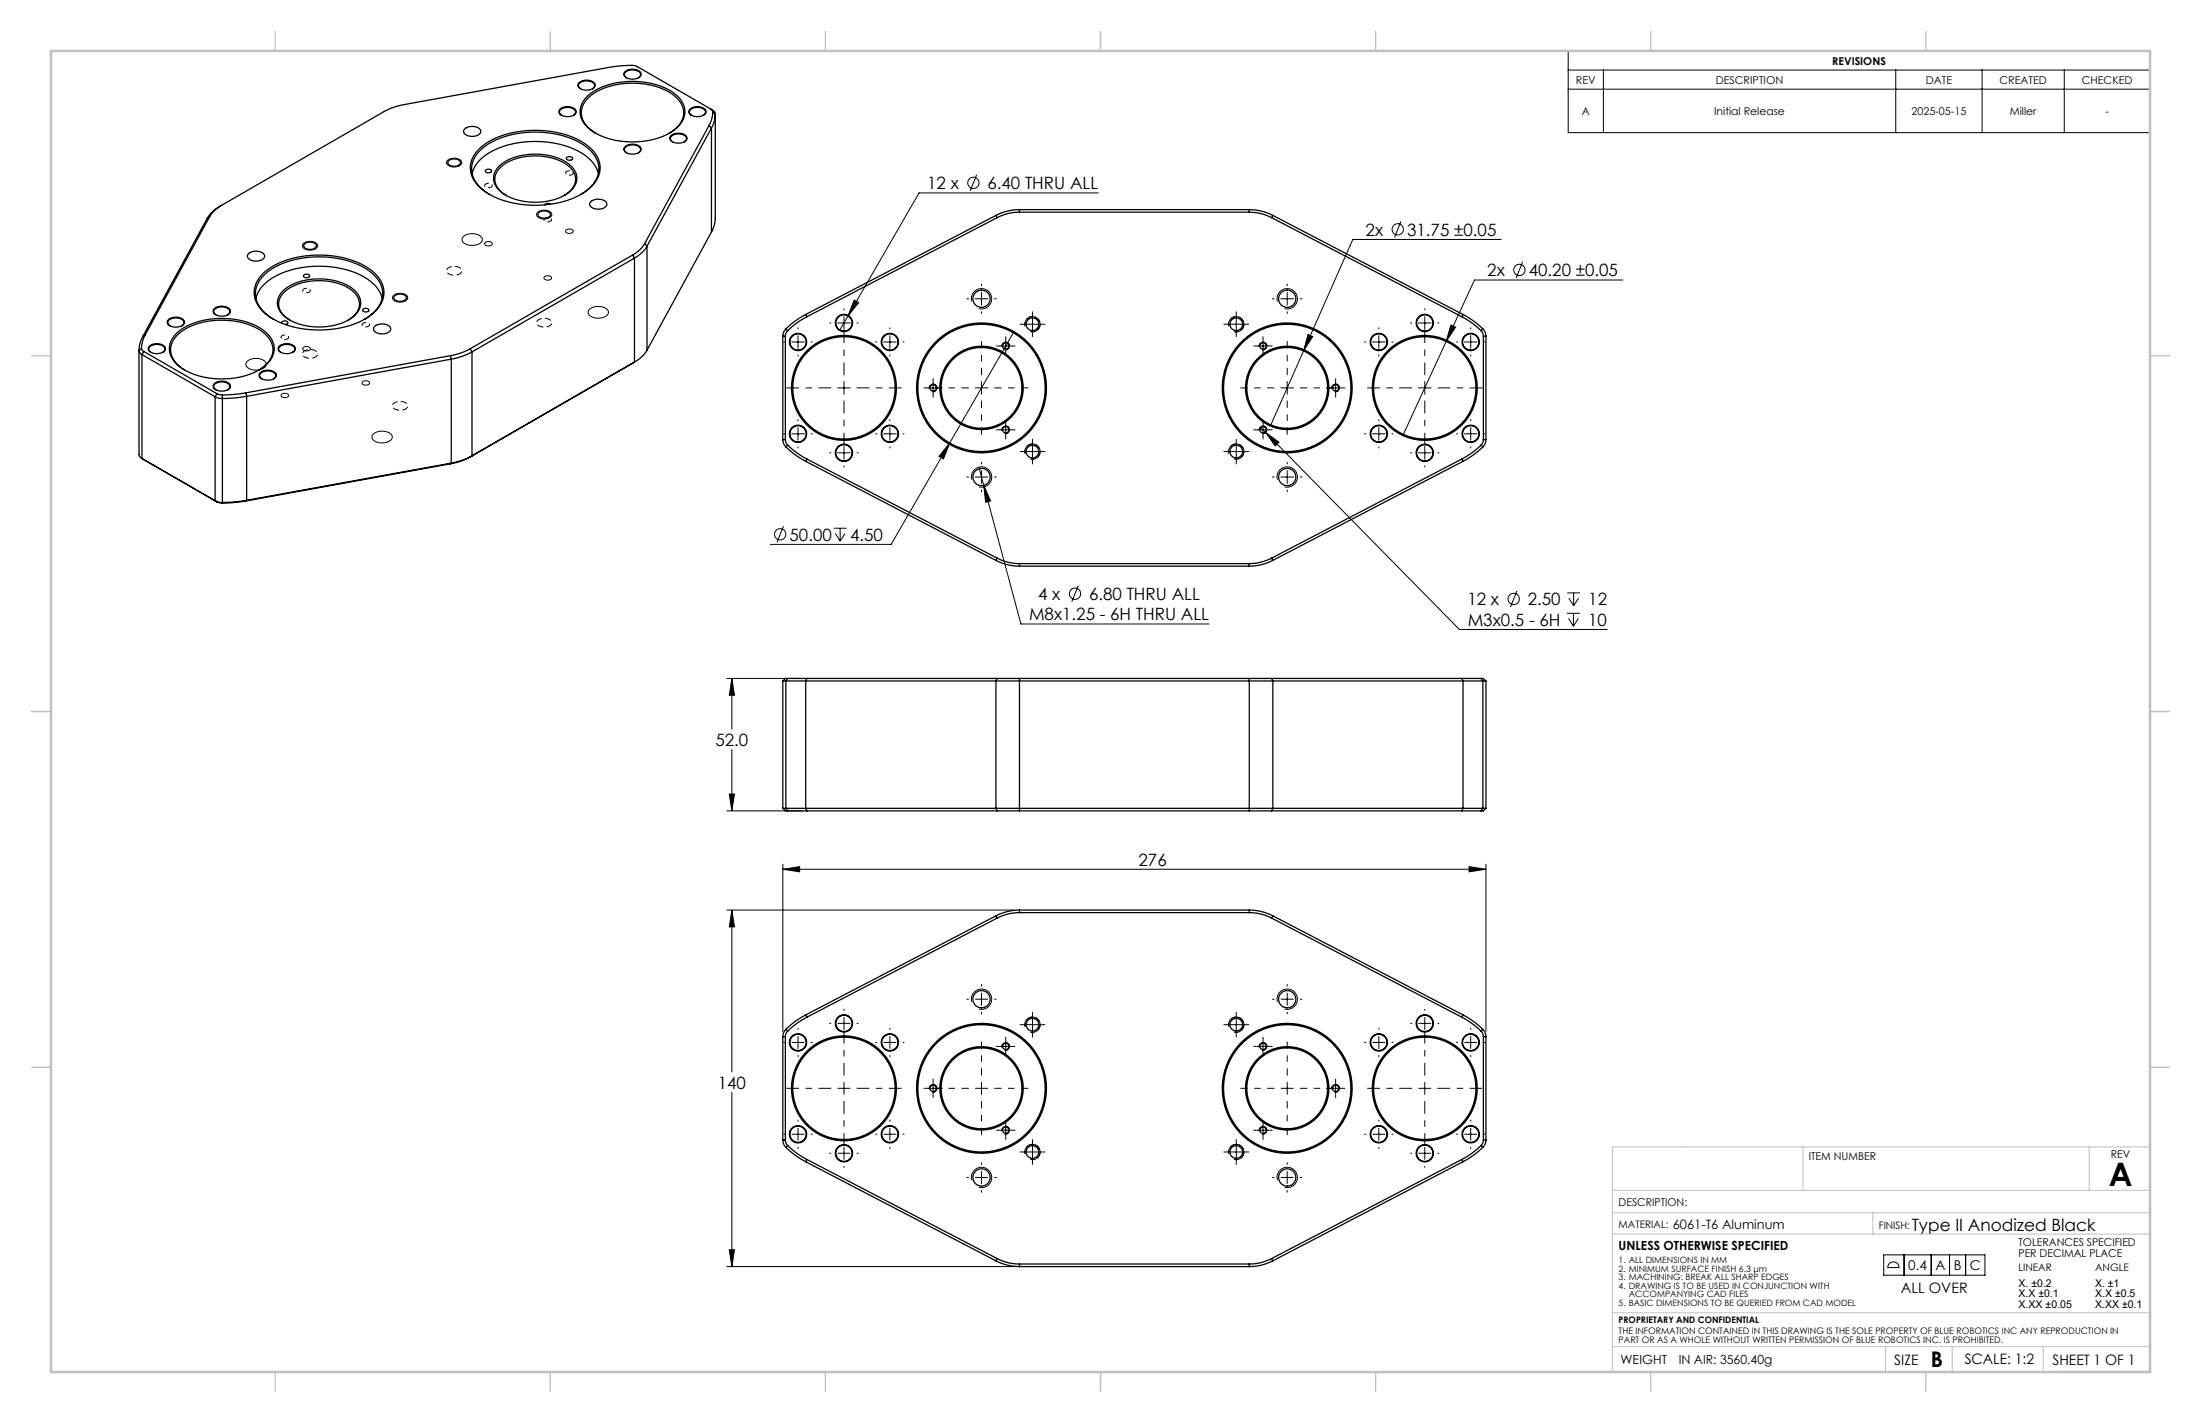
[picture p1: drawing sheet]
<svg xmlns="http://www.w3.org/2000/svg" width="432mm" height="279mm" viewBox="0 0 432 279" stroke-linecap="round" stroke-linejoin="round" font-family="sans-serif">
<g fill="none" stroke="#000" stroke-width=".25">
<path d="M113.7 16.2a2.32 2.32 0 0 1 3.1 .3 1.06 1.06 0 0 1-1.2 1.2h-.9a.97 .97 0 0 1-1-.4 .97 .97 0 0 1 0-1.1zM114 17.4a.75 .75 0 0 1-.5-.8 .75 .75 0 0 1 .8-.6 1.79 1.79 0 0 1 2.4 .8l-.4 .6M115.2 18.9a14.2 14.2 0 0 1 11.9-2.7 10.1 10.1 0 0 1 6.7 3.7 3.9 3.9 0 0 1-1 5.3 14.8 14.8 0 0 1-12.2 2.3 9.3 9.3 0 0 1-6.3-3.8 3.8 3.8 0 0 1 .9-4.8zM122.7 14.1a2.32 2.32 0 0 1 3.1 .2 1.06 1.06 0 0 1-1.2 1.2h-.9a.97 .97 0 0 1-1-.4 .97 .97 0 0 1 0-1zM123 15.3a.75 .75 0 0 1-.4-.9 .75 .75 0 0 1 .7-.6 1.79 1.79 0 0 1 2.4 .8l-.4 .7M88.1 31.5a1.6 1.6 0 0 1 2.3 .3 1.41 1.41 0 0 1-2.3 .5 .49 .49 0 0 1 0-.8zM91.2 25.3a2.32 2.32 0 0 1 3.1 .2 1.06 1.06 0 0 1-1.2 1.3h-.9a.97 .97 0 0 1-.9-.4 .97 .97 0 0 1-.1-1.1zM92.7 34.1a7.1 7.1 0 0 1 3.9-4.4 19.4 19.4 0 0 1 17.9 .6 6.5 6.5 0 0 1 2.9 3.8M93.9 29.4a16.3 16.3 0 0 1 11.7-3.8 15.9 15.9 0 0 1 10.6 3.8 4.9 4.9 0 0 1-.6 7.7 18 18 0 0 1-13.5 3 13.3 13.3 0 0 1-8.7-4.2 4.7 4.7 0 0 1 .5-6.5zM95.3 33.4a.64 .64 0 0 1 .7-.2 .64 .64 0 0 1 .5 .5 .64 .64 0 0 1-.7 .3 .64 .64 0 0 1-.5-.6zM96.1 38.2a6 6 0 0 1-3.5-5.6 6.9 6.9 0 0 1 4-4.8 19.4 19.4 0 0 1 17.9 .6 5.6 5.6 0 0 1 2.9 5.7 6.7 6.7 0 0 1-3.4 4.1M98.1 32.5a11.9 11.9 0 0 1 10.8-1.7 5.8 5.8 0 0 1 4.3 3.5 3.7 3.7 0 0 1-2.4 4 12.4 12.4 0 0 1-12.5-.6 3.2 3.2 0 0 1-.2-5.2z"/>
<path d="M99.3 38.4a3.4 3.4 0 0 1-1.8-4.6 8.4 8.4 0 0 1 6.9-3.2 10.2 10.2 0 0 1 7.6 2.4 3.1 3.1 0 0 1-.7 5l-.5 .4M109.9 21.4a2.32 2.32 0 0 1 3.1 .3 1.06 1.06 0 0 1-1.2 1.2h-.8a.97 .97 0 0 1-1-.4 .97 .97 0 0 1-.1-1.1zM110.2 22.6a.75 .75 0 0 1-.4-.8 .75 .75 0 0 1 .8-.6 1.79 1.79 0 0 1 2.4 .8l-.4 .6M111.2 31a.64 .64 0 0 1 .7-.3 .64 .64 0 0 1 .4 .5 .64 .64 0 0 1-.6 .3 .64 .64 0 0 1-.5-.5zM116 39.6a2.32 2.32 0 0 1 3.1 .2 1.06 1.06 0 0 1-1.2 1.2h-.9a.97 .97 0 0 1-1-.3 .97 .97 0 0 1 0-1.1zM116.9 26.2a4.6 4.6 0 0 1-2.7-5 6.7 6.7 0 0 1 4.5-3.9 15.5 15.5 0 0 1 13.3 1.2 4.1 4.1 0 0 1 1.8 5.1 5.9 5.9 0 0 1-2.5 2.6M122.7 28.8a2.32 2.32 0 0 1 3.1 .2 1.06 1.06 0 0 1-1.2 1.2h-.9a.97 .97 0 0 1-1-.3 .97 .97 0 0 1 0-1.1zM123 30a.75 .75 0 0 1-.4-.9 .75 .75 0 0 1 .7-.5 1.79 1.79 0 0 1 2.4 .8l-.4 .6M131.7 26.6a2.32 2.32 0 0 1 3.1 .3 1.06 1.06 0 0 1-1.2 1.2h-.9a.97 .97 0 0 1-1-.4 .97 .97 0 0 1 0-1.1zM132 27.8a.75 .75 0 0 1-.4-.8 .75 .75 0 0 1 .8-.6 1.79 1.79 0 0 1 2.4 .8l-.5 .6M135.4 21.4a2.32 2.32 0 0 1 3.1 .3 1.06 1.06 0 0 1-1.2 1.2h-.8a.97 .97 0 0 1-1-.4 .97 .97 0 0 1-.1-1.1zM135.7 22.6a.75 .75 0 0 1-.4-.8 .75 .75 0 0 1 .8-.6 1.79 1.79 0 0 1 2.4 .8l-.4 .6"/>
<path d="M139.2 24.7l-12.7 23.1M139.2 24.7l.4 .5M139.5 21.4l.3 .3 .1 .3M139.6 25.2l-12.6 23.1M139.6 25.2v20.4M139.9 22a5.7 5.7 0 0 1-.7 2.7M139.9 22l.5 .4M140.4 22.4l-.2-.4-.4-.4-14.7-8.5-.9-.3-2.5 .1-2.3 .4-40.1 7.3a12.1 12.1 0 0 0-3.9 1.3l-31.9 18.4M140.4 22.4a5.9 5.9 0 0 1-.8 2.8M140.4 22.4v20.4a5.9 5.9 0 0 1-.8 2.8M40.7 42.9l-12.7 23.2M41.2 42.5l-12.7 23.2"/>
<path d="M41.2 42.5l-.5 .4M43.5 40.3a6 6 0 0 0-2.3 2.2M43.5 40.3a6.9 6.9 0 0 0-2.8 2.6M48.8 49.8a2.32 2.32 0 0 1 3.1 .2 1.06 1.06 0 0 1-1.2 1.2h-.9a.97 .97 0 0 1-1-.3 .97 .97 0 0 1 0-1.1zM50.2 58.6a7.1 7.1 0 0 1 4-4.5 19.4 19.4 0 0 1 17.9 .6 6.5 6.5 0 0 1 2.9 3.9M51.5 53.9a16.3 16.3 0 0 1 11.7-3.8 15.9 15.9 0 0 1 10.6 3.8 4.9 4.9 0 0 1-.7 7.7 18 18 0 0 1-13.4 3 13.3 13.3 0 0 1-8.7-4.2 4.7 4.7 0 0 1 .5-6.5zM55.7 57a11.9 11.9 0 0 1 10.8-1.7 5.8 5.8 0 0 1 4.2 3.5 3.7 3.7 0 0 1-2.3 4 12.4 12.4 0 0 1-12.5-.6 3.2 3.2 0 0 1-.2-5.2zM59.6 54a.64 .64 0 0 1 .7-.2 .64 .64 0 0 1 .4 .5 .64 .64 0 0 1-.6 .3 .64 .64 0 0 1-.5-.6zM59.8 47.8a1.6 1.6 0 0 1 2.3 .4 1.41 1.41 0 0 1-2.3 .4 .49 .49 0 0 1 0-.8zM77.5 58a1.6 1.6 0 0 1 2.3 .4 1.41 1.41 0 0 1-2.3 .4 .49 .49 0 0 1 0-.8zM105.8 41.7a1.6 1.6 0 0 1 2.3 .4 1.41 1.41 0 0 1-2.3 .4 .49 .49 0 0 1 0-.8zM108 40.1l-.5-.2-.4 .1-.2 .2"/>
<path d="M124.2 50.1l-31.9 18.4M124.2 50.1l.3 .6M124.5 50.7l-31.9 18.4M124.5 50.7v20.4M126.5 47.8a6 6 0 0 1-2.3 2.3M126.5 47.8l.5 .5M127 48.3a6.4 6.4 0 0 1-2.5 2.4M127 48.3v20.4M139.6 45.6l-12.6 23.1M195.5 42.3l.2 .4M195.5 42.3l-37.4 19.5M195.7 42.7l-37.3 19.5"/>
<path d="M200.1 41.2a10 10 0 0 0-4.6 1.1M200.1 41.7a9.5 9.5 0 0 0-4.4 1M200.1 41.2v.5M200.1 41.7h45.1M200.1 41.2h45.1M245.2 41.7a9.5 9.5 0 0 1 4.4 1M245.2 41.2a10 10 0 0 1 4.6 1.1M245.2 41.2v.5M249.6 42.7l37.3 19.5M249.8 42.3l-.2 .4M249.8 42.3l37.4 19.5M27.3 68.8l.1 .4 .5 .4"/>
<path d="M27.3 68.8v20.4l.1 .5 .5 .3M27.8 68.4l.1 .3 .3 .3M27.8 68.4l-.5 .4M27.9 69.6l14.3 8.3M27.9 69.6v20.4M28 66.1a5.9 5.9 0 0 0-.7 2.7M28.2 69l14.4 8.3M28.2 69l-.3 .6M28.5 65.7a5.7 5.7 0 0 0-.7 2.7M28.5 65.7l-.5 .4M29.3 68a2.32 2.32 0 0 1 3.1 .2 1.06 1.06 0 0 1-1.2 1.2h-.9a.97 .97 0 0 1-.9-.4 .97 .97 0 0 1-.1-1zM29.6 69.2a.75 .75 0 0 1-.4-.9 .75 .75 0 0 1 .8-.6 1.79 1.79 0 0 1 2.4 .8l-.5 .7"/>
<path d="M33 62.8a2.32 2.32 0 0 1 3.2 .2 1.06 1.06 0 0 1-1.2 1.2h-.9a.97 .97 0 0 1-1-.4 .97 .97 0 0 1-.1-1zM33.3 64a.75 .75 0 0 1-.4-.9 .75 .75 0 0 1 .8-.6 1.79 1.79 0 0 1 2.4 .8l-.4 .7M34.6 65.5a14.2 14.2 0 0 1 11.9-2.7 10.1 10.1 0 0 1 6.7 3.6 3.9 3.9 0 0 1-1 5.3 14.8 14.8 0 0 1-12.2 2.4 9.3 9.3 0 0 1-6.3-3.9 3.8 3.8 0 0 1 .9-4.7zM36.3 72.7a4.6 4.6 0 0 1-2.7-4.9 6.7 6.7 0 0 1 4.5-4 15.5 15.5 0 0 1 13.2 1.2 4.1 4.1 0 0 1 1.9 5.2 5.9 5.9 0 0 1-2.5 2.5M42.1 60.6a2.32 2.32 0 0 1 3.1 .2 1.06 1.06 0 0 1-1.2 1.2h-.9a.97 .97 0 0 1-1-.3 .97 .97 0 0 1 0-1.1zM42.1 75.3a2.32 2.32 0 0 1 3.1 .3 1.06 1.06 0 0 1-1.2 1.2h-.9a.97 .97 0 0 1-1-.4 .97 .97 0 0 1 0-1.1zM42.2 77.9l1.5 .3M42.2 77.9v20.4l1.5 .4M42.4 76.5a.75 .75 0 0 1-.4-.8 .75 .75 0 0 1 .7-.6 1.79 1.79 0 0 1 2.4 .8l-.4 .6M42.4 61.8a.75 .75 0 0 1-.4-.9 .75 .75 0 0 1 .7-.5 1.79 1.79 0 0 1 2.4 .8l-.4 .6M42.6 77.3l1.1 .3M42.6 77.3l-.4 .6"/>
<path d="M43.7 77.6v.6M43.7 78.2v20.5M48.3 77.1l-2.3 .3-2.3 .2M48.3 77.1l.1 .7M48.4 77.8l-2.3 .3-2.4 .1M48.4 77.8v20.4M51.1 73.2a2.32 2.32 0 0 1 3.1 .2 1.06 1.06 0 0 1-1.2 1.2h-.9a.97 .97 0 0 1-1-.4 .97 .97 0 0 1 0-1zM51.4 74.4a.75 .75 0 0 1-.4-.9 .75 .75 0 0 1 .7-.6 1.79 1.79 0 0 1 2.4 .8l-.4 .7M53.7 62.7a6 6 0 0 1-3.5-5.6 6.9 6.9 0 0 1 4-4.8 19.4 19.4 0 0 1 17.9 .6 5.6 5.6 0 0 1 2.9 5.7 6.7 6.7 0 0 1-3.4 4.1M54.8 68a2.32 2.32 0 0 1 3.1 .2 1.06 1.06 0 0 1-1.2 1.2h-.9a.97 .97 0 0 1-.9-.4 .97 .97 0 0 1-.1-1zM55.1 69.2a.75 .75 0 0 1-.4-.9 .75 .75 0 0 1 .8-.6 1.79 1.79 0 0 1 2.4 .8l-.5 .7M55.3 63.5a.64 .64 0 0 1 .6-.5 .64 .64 0 0 1 .6 .4l-.2 .2-.3 .1"/>
<path d="M56.9 62.9a3.4 3.4 0 0 1-1.8-4.7 8.4 8.4 0 0 1 6.8-3.1 10.2 10.2 0 0 1 7.7 2.4 3.1 3.1 0 0 1-.8 5l-.5 .4M71.2 60.8a.64 .64 0 0 1 .7-.3 .64 .64 0 0 1 .5 .5 .64 .64 0 0 1-.7 .3 .64 .64 0 0 1-.5-.5zM73.5 64.1a2.32 2.32 0 0 1 3.1 .2 1.06 1.06 0 0 1-1.2 1.2h-.8a.97 .97 0 0 1-1-.4 .97 .97 0 0 1-.1-1zM88.4 69.8l-40.1 7.3M88.4 69.8l.2 .7M88.6 70.5l-40.2 7.3M88.6 70.5v20.4M92.3 68.5a12.1 12.1 0 0 1-3.9 1.3M92.3 68.5l.3 .6M92.6 69.1a12.8 12.8 0 0 1-4 1.4M92.6 69.1v20.4M124.5 71.1l-32.2 18.6"/>
<path d="M124.5 71.1l-.3 .2M127 68.7a6.4 6.4 0 0 1-2.5 2.4M153.6 66v20.3M153.6 66h.5M154.1 66v20.3M154.2 64.6a2 2 0 0 0-.6 1.4M154.2 64.6l.4 .3M154.6 64.9l-.3 .5-.2 .6M158.1 61.8a16.3 16.3 0 0 0-3.9 2.8M158.1 61.8l.3 .4M158.4 62.2a15.7 15.7 0 0 0-3.8 2.7M286.9 62.2a15.7 15.7 0 0 1 3.8 2.7"/>
<path d="M287.2 61.8a16.3 16.3 0 0 1 3.9 2.8M287.2 61.8l-.3 .4M290.7 64.9l.3 .5 .1 .6M291.1 64.6a2 2 0 0 1 .5 1.4M291.1 64.6l-.4 .3M291.1 66v20.3M291.1 66h.5M291.6 66v20.3M27.9 90l14.7 8.5 1.1 .3M27.9 90l.3 .2M43.7 98.7v.1M48.3 98.4l-2.3 .3-2.3 .1"/>
<path d="M48.4 98.2l-2.3 .3-2.4 .2M48.4 98.2l-.1 .2M88.4 91.1l-40.1 7.3M88.6 90.9l-40.2 7.3M88.6 90.9l-.2 .2M92.3 89.7a12.1 12.1 0 0 1-3.9 1.4M92.6 89.5a12.8 12.8 0 0 1-4 1.4M92.6 89.5l-.3 .2M153.6 86.3a2 2 0 0 0 .6 1.4M153.6 86.3h.5M154.1 86.3l.2 .6 .3 .5M154.2 87.7a16.3 16.3 0 0 0 3.9 2.9"/>
<path d="M154.6 87.4a15.7 15.7 0 0 0 3.8 2.7M154.6 87.4l-.4 .3M158.1 90.6l37.4 19.4M158.4 90.1l37.3 19.5M158.4 90.1l-.3 .5M286.9 90.1l-37.3 19.5M286.9 90.1l.3 .5M287.2 90.6l-37.4 19.4M290.7 87.4a15.7 15.7 0 0 1-3.8 2.7M290.7 87.4l.4 .3M291.1 87.7a16.3 16.3 0 0 1-3.9 2.9M291.1 86.3l-.1 .6-.3 .5"/>
<path d="M291.1 86.3h.5M291.6 86.3a2 2 0 0 1-.5 1.4M195.5 110a10 10 0 0 0 4.6 1.2M195.7 109.6a9.5 9.5 0 0 0 4.4 1.1M195.7 109.6l-.2 .4M200.1 110.7v.5M200.1 110.7h45.1M200.1 111.2h45.1M245.2 110.7v.5M249.6 109.6a9.5 9.5 0 0 1-4.4 1.1M249.6 109.6l.2 .4M249.8 110a10 10 0 0 1-4.6 1.2"/>
<path d="M153.6 133.7h.6M153.6 133.7v25M154.2 133.7h3.9M154.2 133.7v25M154.6 133.2h3.8M154.6 133.2h-.5l-.5 .5M154.6 133.2l-.4 .5M158.1 133.7h37.4M158.1 133.7v25M158.4 133.2h37.3M158.4 133.2l-.3 .5M195.5 133.7h54.3"/>
<path d="M195.5 133.7v25M195.7 133.2h4.4M195.7 133.2l-.2 .5M200.1 133.2v26M200.1 133.2h45.1M245.2 133.2h4.4M245.2 133.2v26M249.6 133.2l.2 .5M249.6 133.2h37.3M249.8 133.7h37.4M249.8 133.7v25M286.9 133.2h3.8"/>
<path d="M286.9 133.2l.3 .5M287.2 133.7h3.9M287.2 133.7v25M290.7 133.2h.4l.5 .5M290.7 133.2l.4 .5M291.1 133.7h.5M291.1 133.7v25M291.6 133.7v25M153.6 158.7h.6M153.6 158.7l.5 .5h.5M154.2 158.7h3.9M154.2 158.7l.4 .5"/>
<path d="M154.6 159.2h3.8M158.1 158.7h37.4M158.1 158.7l.3 .5M158.4 159.2h37.3M195.5 158.7h54.3M195.5 158.7l.2 .5M195.7 159.2h4.4M200.1 159.2h45.1M245.2 159.2h4.4M249.6 159.2h37.3M249.8 158.7l-.2 .5M249.8 158.7h37.4"/>
<path d="M286.9 159.2h3.8M287.2 158.7h3.9M287.2 158.7l-.3 .5M291.1 158.7h.5M291.1 158.7l-.4 .5M291.6 158.7l-.5 .5h-.4M195.5 179.8l-37.4 19.5M195.5 179.8l.2 .5M200.1 179.2a9.5 9.5 0 0 0-4.4 1.1M200.1 178.7a10 10 0 0 0-4.6 1.1M200.1 178.7v.5M200.1 179.2h45.1"/>
<path d="M200.1 178.7h45.1M245.2 179.2a9.5 9.5 0 0 1 4.4 1.1M245.2 178.7a10 10 0 0 1 4.6 1.1M245.2 178.7v.5M249.8 179.8l37.4 19.5M249.8 179.8l-.2 .5M158.1 199.3a16.3 16.3 0 0 0-3.9 2.8M158.1 199.3l.3 .4M158.4 199.7a15.8 15.8 0 0 0-3.8 2.8M195.7 180.3l-37.3 19.4M249.6 180.3l37.3 19.4M286.9 199.7a15.7 15.7 0 0 1 3.8 2.8"/>
<path d="M287.2 199.3a16.3 16.3 0 0 1 3.9 2.8M287.2 199.3l-.3 .4M153.6 203.5v20.3M153.6 203.5h.5M154.1 203.5v20.3M154.2 202.1a2 2 0 0 0-.6 1.4M154.2 202.1l.4 .4M154.6 202.5l-.3 .5-.2 .5M290.7 202.5l.3 .5 .1 .5M291.1 202.1a2 2 0 0 1 .5 1.4M291.1 202.1l-.4 .4M291.1 203.5v20.3"/>
<path d="M291.1 203.5h.5M291.6 203.5v20.3M153.6 223.8a2 2 0 0 0 .6 1.5M153.6 223.8h.5M154.1 223.8l.2 .6 .3 .5M154.2 225.3a16.2 16.2 0 0 0 3.9 2.8M154.6 224.9a15.8 15.8 0 0 0 3.8 2.8M154.6 224.9l-.4 .4M158.1 228.1l37.4 19.5M158.4 227.7l37.3 19.4M158.4 227.7l-.3 .4M286.9 227.7l-37.3 19.4"/>
<path d="M286.9 227.7l.3 .4M287.2 228.1l-37.4 19.5M290.7 224.9a15.7 15.7 0 0 1-3.8 2.8M290.7 224.9l.4 .4M291.1 225.3a16.3 16.3 0 0 1-3.9 2.8M291.1 223.8l-.1 .6-.3 .5M291.1 223.8h.5M291.6 223.8a2 2 0 0 1-.5 1.5M195.5 247.6a10 10 0 0 0 4.6 1.1M195.7 247.1a9.5 9.5 0 0 0 4.4 1.1M195.7 247.1l-.2 .5M200.1 248.2v.5"/>
<path d="M200.1 248.7h45.1M200.1 248.2h45.1M245.2 248.2v.5M249.6 247.1a9.5 9.5 0 0 1-4.4 1.1M249.6 247.1l.2 .5M249.8 247.6a10 10 0 0 1-4.6 1.1"/>
<circle cx="192.6" cy="58.7" r="1.7"/>
<circle cx="252.6" cy="58.7" r="1.7"/>
<circle cx="156.6" cy="67.1" r="1.6"/>
<circle cx="156.6" cy="67.1" r="1.7"/>
<circle cx="165.6" cy="63.4" r="1.6"/>
<circle cx="165.6" cy="63.4" r="1.7"/>
<circle cx="165.6" cy="76.2" r="10.1"/>
<circle cx="165.6" cy="76.2" r="10.3"/>
<circle cx="174.7" cy="67.1" r="1.6"/>
<circle cx="174.7" cy="67.1" r="1.7"/>
<circle cx="183.1" cy="76.2" r=".63"/>
<circle cx="192.6" cy="76.2" r="12.5"/>
<circle cx="192.6" cy="76.2" r="8.2"/>
<circle cx="192.6" cy="76.2" r="7.9"/>
<circle cx="192.6" cy="76.2" r="12.8"/>
<circle cx="197.4" cy="67.9" r=".63"/>
<circle cx="202.6" cy="63.7" r="1.25"/>
<circle cx="242.6" cy="63.7" r="1.25"/>
<circle cx="247.9" cy="67.9" r=".63"/>
<circle cx="252.6" cy="76.2" r="12.5"/>
<circle cx="252.6" cy="76.2" r="7.9"/>
<circle cx="252.6" cy="76.2" r="8.2"/>
<circle cx="252.6" cy="76.2" r="12.8"/>
<circle cx="262.1" cy="76.2" r=".63"/>
<circle cx="270.6" cy="67.1" r="1.6"/>
<circle cx="270.6" cy="67.1" r="1.7"/>
<circle cx="279.6" cy="76.2" r="10.1"/>
<circle cx="279.6" cy="76.2" r="10.3"/>
<circle cx="279.6" cy="63.4" r="1.6"/>
<circle cx="279.6" cy="63.4" r="1.7"/>
<circle cx="288.7" cy="67.1" r="1.6"/>
<circle cx="288.7" cy="67.1" r="1.7"/>
<circle cx="156.6" cy="85.2" r="1.7"/>
<circle cx="156.6" cy="85.2" r="1.6"/>
<circle cx="165.6" cy="88.9" r="1.6"/>
<circle cx="165.6" cy="88.9" r="1.7"/>
<circle cx="174.7" cy="85.2" r="1.7"/>
<circle cx="174.7" cy="85.2" r="1.6"/>
<circle cx="192.6" cy="93.7" r="1.7"/>
<circle cx="197.4" cy="84.4" r=".62"/>
<circle cx="202.6" cy="88.7" r="1.25"/>
<circle cx="242.6" cy="88.7" r="1.25"/>
<circle cx="247.9" cy="84.4" r=".62"/>
<circle cx="252.6" cy="93.7" r="1.7"/>
<circle cx="270.6" cy="85.2" r="1.6"/>
<circle cx="270.6" cy="85.2" r="1.7"/>
<circle cx="279.6" cy="88.9" r="1.6"/>
<circle cx="279.6" cy="88.9" r="1.7"/>
<circle cx="288.7" cy="85.2" r="1.6"/>
<circle cx="288.7" cy="85.2" r="1.7"/>
<circle cx="192.6" cy="196.2" r="1.7"/>
<circle cx="252.6" cy="196.2" r="1.7"/>
<circle cx="156.6" cy="204.7" r="1.7"/>
<circle cx="156.6" cy="204.7" r="1.6"/>
<circle cx="165.6" cy="200.9" r="1.6"/>
<circle cx="165.6" cy="213.7" r="10.3"/>
<circle cx="165.6" cy="213.7" r="10.1"/>
<circle cx="165.6" cy="200.9" r="1.7"/>
<circle cx="174.7" cy="204.7" r="1.6"/>
<circle cx="174.7" cy="204.7" r="1.7"/>
<circle cx="183.1" cy="213.7" r=".63"/>
<circle cx="192.6" cy="213.7" r="8.2"/>
<circle cx="192.6" cy="213.7" r="12.8"/>
<circle cx="192.6" cy="213.7" r="12.5"/>
<circle cx="192.6" cy="213.7" r="7.9"/>
<circle cx="197.4" cy="205.5" r=".63"/>
<circle cx="202.6" cy="201.2" r="1.25"/>
<circle cx="242.6" cy="201.2" r="1.25"/>
<circle cx="247.9" cy="205.5" r=".63"/>
<circle cx="252.6" cy="213.7" r="12.7"/>
<circle cx="252.6" cy="213.7" r="7.9"/>
<circle cx="252.6" cy="213.7" r="8.2"/>
<circle cx="252.6" cy="213.7" r="12.5"/>
<circle cx="262.1" cy="213.7" r=".63"/>
<circle cx="270.6" cy="204.7" r="1.7"/>
<circle cx="270.6" cy="204.7" r="1.6"/>
<circle cx="279.6" cy="213.7" r="10.3"/>
<circle cx="279.6" cy="213.7" r="10.1"/>
<circle cx="279.6" cy="200.9" r="1.7"/>
<circle cx="279.6" cy="200.9" r="1.6"/>
<circle cx="288.7" cy="204.7" r="1.6"/>
<circle cx="288.7" cy="204.7" r="1.7"/>
<circle cx="156.6" cy="222.7" r="1.7"/>
<circle cx="156.6" cy="222.7" r="1.6"/>
<circle cx="165.6" cy="226.4" r="1.6"/>
<circle cx="165.6" cy="226.4" r="1.7"/>
<circle cx="174.7" cy="222.7" r="1.6"/>
<circle cx="174.7" cy="222.7" r="1.7"/>
<circle cx="192.6" cy="231.2" r="1.7"/>
<circle cx="197.4" cy="221.9" r=".63"/>
<circle cx="202.6" cy="226.2" r="1.25"/>
<circle cx="242.6" cy="226.2" r="1.25"/>
<circle cx="247.9" cy="221.9" r=".63"/>
<circle cx="252.6" cy="231.2" r="1.7"/>
<circle cx="270.6" cy="222.7" r="1.7"/>
<circle cx="270.6" cy="222.7" r="1.6"/>
<circle cx="279.6" cy="226.4" r="1.6"/>
<circle cx="279.6" cy="226.4" r="1.7"/>
<circle cx="288.7" cy="222.7" r="1.6"/>
<circle cx="288.7" cy="222.7" r="1.7"/>
</g>
<g fill="none" stroke="#000" stroke-width=".2">
<path d="M307.8 10h114.2v16h-114.2zM307.8 13.8h114.2M307.8 17.5h114.2M314.7 13.8v12.2M372.1 13.8v12.2M389 13.8v12.2M405.2 13.8v12.2M87.9 31.5a1.96 1.96 0 0 1 2.7 .3 1.3 1.3 0 0 1-1.7 1l-.9-.3a.61 .61 0 0 1-.1-1zM191.7 34.3l-1.3 3.2M215.6 37.9h-35.2l-14 24.1M59.6 47.8a1.96 1.96 0 0 1 2.7 .3 1.3 1.3 0 0 1-1.7 1l-.9-.3a.61 .61 0 0 1-.1-1zM77.3 58a1.96 1.96 0 0 1 2.7 .3 1.3 1.3 0 0 1-1.7 1l-.9-.3a.61 .61 0 0 1-.1-1z"/>
<path d="M90.9 46.5a2.67 2.67 0 0 1 3.7 .3 1.35 1.35 0 0 1-1.6 1.4 1.84 1.84 0 0 1-2.3-1.3zM95.2 47.7a.81 .81 0 0 1 1.4 .3 .87 .87 0 0 1-1.5-.2zM105.5 41.7a1.96 1.96 0 0 1 2.8 .3 1.3 1.3 0 0 1-1.7 1l-.9-.3a.61 .61 0 0 1-.2-1zM106.8 54.4a.81 .81 0 0 1 1.4 .3 .87 .87 0 0 1-1.4-.2zM111.1 45.2a.81 .81 0 0 1 1.4 .3 .87 .87 0 0 1-1.5-.2zM167.7 58.9l.8 .5-2.1 2.6zM190.7 59.2a2 2 0 0 1 1.8-2.5 2 2 0 0 1 2.1 2.1 2 2 0 0 1-2.5 1.8M191.4 58.7h2.5M192.6 57.4v2.5M250.7 59.2a2 2 0 0 1 1.8-2.5 2 2 0 0 1 2.1 2.1 2 2 0 0 1-2.5 1.8M251.4 58.7h2.5M252.6 57.4v2.5"/>
<path d="M275 43.4l-1.3 3.2M294.6 47h-29.1l-16.1 36.4M298.9 51.4l-1.3 3.2M318.5 55h-29.1l-14 30.3M48.5 71a2.67 2.67 0 0 1 3.7 .3 1.35 1.35 0 0 1-1.6 1.4 1.84 1.84 0 0 1-2.3-1.3zM55.2 77.5a.81 .81 0 0 1 1.4 .3 .87 .87 0 0 1-1.4-.2zM59.5 68.3a.81 .81 0 0 1 1.4 .3 .87 .87 0 0 1-1.5-.2zM71.1 75a.81 .81 0 0 1 1.4 .3 .87 .87 0 0 1-1.4-.2zM115.7 60.8a2.67 2.67 0 0 1 3.7 .3 1.35 1.35 0 0 1-1.6 1.4 1.84 1.84 0 0 1-2.4-1.3zM155.4 67.1h2.5M156.6 65.9v2.5M164.4 76.2h2.5"/>
<path d="M164.4 63.4h2.5M165.6 62.2v2.5M165.6 74.9v2.5M166.4 62l-1.6 2.8M173.4 67.1h2.5M174.7 65.9v2.5M181.9 76.2h2.5M182.4 76.4a.75 .75 0 0 1 .7-1 .75 .75 0 0 1 .8 .8 .75 .75 0 0 1-.9 .7M183.1 74.9v2.5M191.4 76.2h2.5M192.6 74.9v2.5M196.1 67.9h2.5"/>
<path d="M196.7 68.1a.75 .75 0 0 1 .6-.9 .75 .75 0 0 1 .8 .8 .75 .75 0 0 1-.9 .7M197.4 66.7v2.5M198.9 65.3l-12.5 21.7M201.2 64.1a1.5 1.5 0 0 1 1.3-1.9 1.5 1.5 0 0 1 1.6 1.6 1.5 1.5 0 0 1-1.8 1.3M201.4 63.7h2.5M202.6 62.4v2.5M241.2 64.1a1.5 1.5 0 0 1 1.3-1.9 1.5 1.5 0 0 1 1.6 1.6 1.5 1.5 0 0 1-1.8 1.3M241.4 63.7h2.5M242.6 62.4v2.5M246.6 67.9h2.5M247.2 68.1a.75 .75 0 0 1 .6-.9 .75 .75 0 0 1 .8 .8 .75 .75 0 0 1-.9 .7M247.9 66.7v2.5"/>
<path d="M251.4 76.2h2.5M252.6 74.9v2.5M256.7 65.7l1 .4-1.8 2.8zM260.9 76.2h2.5M261.4 76.4a.75 .75 0 0 1 .7-1 .75 .75 0 0 1 .8 .8 .75 .75 0 0 1-.9 .7M262.1 74.9v2.5M269.4 67.1h2.5M270.6 65.9v2.5M278.4 76.2h2.5M278.4 63.4h2.5M279.6 62.2v2.5M279.6 74.9v2.5"/>
<path d="M284.8 63.8l.9 .4-1.8 2.8zM287.4 67.1h2.5M288.7 65.9v2.5M73.2 85.3a2.67 2.67 0 0 1 3.7 .3 1.35 1.35 0 0 1-1.5 1.3 1.84 1.84 0 0 1-2.4-1.2zM155.4 85.2h2.5M156.6 83.9v2.5M164.4 88.9h2.5M165.6 87.7v2.5M173.4 85.2h2.5M174.7 83.9v2.5M186.4 87l-1.2 3.1-.9-.5zM186.4 87l-11.5 19.9h-23.7"/>
<path d="M190.7 94.2a2 2 0 0 1 1.8-2.5 2 2 0 0 1 2.1 2.1 2 2 0 0 1-2.5 1.8M191.4 93.7h2.5M192.2 92l8.2 30.5h36.9M192.6 92.4v2.5M193.1 95.3l1.3 3.1-.9 .2zM196.1 84.4h2.5M196.7 84.6a.75 .75 0 0 1 .6-1 .75 .75 0 0 1 .8 .9 .75 .75 0 0 1-.9 .6M197.4 83.1v2.5M201.2 89.1a1.5 1.5 0 0 1 1.3-1.9 1.5 1.5 0 0 1 1.6 1.6 1.5 1.5 0 0 1-1.8 1.3M201.4 88.7h2.5M202.6 87.4v2.5M241.2 89.1a1.5 1.5 0 0 1 1.3-1.9 1.5 1.5 0 0 1 1.6 1.6 1.5 1.5 0 0 1-1.8 1.3"/>
<path d="M241.4 88.7h2.5M242.6 87.4v2.5M246.6 84.4h2.5M247.2 84.6a.75 .75 0 0 1 .6-1 .75 .75 0 0 1 .8 .9 .75 .75 0 0 1-.9 .6M247.5 83.9l.8 .9M247.9 83.1v2.5M248.3 84.8l2.7 2-.7 .7zM248.3 84.8l38.1 38.8h29M250.7 94.2a2 2 0 0 1 1.8-2.5 2 2 0 0 1 2.1 2.1 2 2 0 0 1-2.5 1.8M251.4 93.7h2.5M252.6 92.4v2.5M269.4 85.2h2.5"/>
<path d="M270.6 83.9v2.5M278.4 88.9h2.5M279.6 87.7v2.5M287.4 85.2h2.5M288.7 83.9v2.5M153.8 103.3l-1.3 3.2M163.6 103.7h2.6M163.9 104.7l1 1.6M164.9 103.7v2.6M165.9 104.7l-1 1.6M211.6 115l-1.2 3.2M297.7 116l-1.2 3.2"/>
<path d="M307.6 116.4h2.5M307.9 117.4l1 1.6M308.9 116.4v2.6M309.8 117.4l-.9 1.6M142.6 133.2h14.8M143.6 133.2l.6 3.3h-1.1zM143.6 133.2v10M307.6 120.4h2.5M307.9 121.4l.9 1.6M308.8 120.4v2.6M309.8 121.4l-1 1.6M142.6 159.2h14.8"/>
<path d="M143.1 155.9h1.1l-.6 3.3zM143.6 147.2v12M142.6 178.7h56.5M143.6 178.7l.6 3.3h-1.1zM143.6 178.7v31.8M153.6 170.7l3.3-.5v1zM153.6 169.7v32.8M153.6 170.7h138M288.3 170.2l3.3 .5-3.3 .5zM291.6 169.7v32.8M165.6 199.7v2.5M190.7 196.7a2 2 0 0 1 1.8-2.5 2 2 0 0 1 2.1 2.2 2 2 0 0 1-2.5 1.7"/>
<path d="M191.4 196.2h2.5M192.6 194.9v2.5M202.6 199.9v2.5M242.6 199.9v2.5M250.7 196.7a2 2 0 0 1 1.8-2.5 2 2 0 0 1 2.1 2.2 2 2 0 0 1-2.5 1.7M251.4 196.2h2.5M252.6 194.9v2.5M279.6 199.7v2.5M143.6 214.5v34.2M155.4 204.7h2.5M156.6 203.4v2.5M164.4 213.7h2.5"/>
<path d="M164.4 200.9h2.5M165.6 212.4v2.5M173.4 204.7h2.5M174.7 203.4v2.5M181.9 213.7h2.5M182.4 213.9a.75 .75 0 0 1 .7-1 .75 .75 0 0 1 .8 .9 .75 .75 0 0 1-.9 .6M183.1 212.4v2.5M191.4 213.7h2.5M192.6 212.4v2.5M196.1 205.5h2.5M196.7 205.7a.75 .75 0 0 1 .6-1 .75 .75 0 0 1 .8 .8 .75 .75 0 0 1-.9 .7M197.4 204.2v2.5"/>
<path d="M201.2 201.6a1.5 1.5 0 0 1 1.3-1.9 1.5 1.5 0 0 1 1.6 1.6 1.5 1.5 0 0 1-1.8 1.3M201.4 201.2h2.5M241.2 201.6a1.5 1.5 0 0 1 1.3-1.9 1.5 1.5 0 0 1 1.6 1.6 1.5 1.5 0 0 1-1.8 1.3M241.4 201.2h2.5M246.6 205.5h2.5M247.2 205.7a.75 .75 0 0 1 .6-1 .75 .75 0 0 1 .8 .8 .75 .75 0 0 1-.9 .7M247.9 204.2v2.5M251.4 213.7h2.5M252.6 212.4v2.5M260.9 213.7h2.5M261.4 213.9a.75 .75 0 0 1 .7-1 .75 .75 0 0 1 .8 .9 .75 .75 0 0 1-.9 .6M262.1 212.4v2.5"/>
<path d="M269.4 204.7h2.5M270.6 203.4v2.5M278.4 213.7h2.5M278.4 200.9h2.5M279.6 212.4v2.5M287.4 204.7h2.5M288.7 203.4v2.5M155.4 222.7h2.5M156.6 221.5v2.5M164.4 226.4h2.5M165.6 225.2v2.5M173.4 222.7h2.5"/>
<path d="M174.7 221.5v2.5M190.7 231.7a2 2 0 0 1 1.8-2.5 2 2 0 0 1 2.1 2.2 2 2 0 0 1-2.5 1.7M191.4 231.2h2.5M192.6 229.9v2.5M196.1 221.9h2.5M196.7 222.1a.75 .75 0 0 1 .6-.9 .75 .75 0 0 1 .8 .8 .75 .75 0 0 1-.9 .6M197.4 220.7v2.5M201.2 226.6a1.5 1.5 0 0 1 1.3-1.9 1.5 1.5 0 0 1 1.6 1.6 1.5 1.5 0 0 1-1.8 1.3M201.4 226.2h2.5M202.6 224.9v2.5M241.2 226.6a1.5 1.5 0 0 1 1.3-1.9 1.5 1.5 0 0 1 1.6 1.6 1.5 1.5 0 0 1-1.8 1.3M241.4 226.2h2.5"/>
<path d="M242.6 224.9v2.5M246.6 221.9h2.5M247.2 222.1a.75 .75 0 0 1 .6-.9 .75 .75 0 0 1 .8 .8 .75 .75 0 0 1-.9 .6M247.9 220.7v2.5M250.7 231.7a2 2 0 0 1 1.8-2.5 2 2 0 0 1 2.1 2.2 2 2 0 0 1-2.5 1.7M251.4 231.2h2.5M252.6 229.9v2.5M269.4 222.7h2.5M270.6 221.5v2.5M278.4 226.4h2.5M279.6 225.2v2.5M287.4 222.7h2.5"/>
<path d="M288.7 221.5v2.5M142.6 248.7h56.5M143.1 245.4h1.1l-.6 3.3zM369.7 246.4h19.9v4h-19.9zM370.9 248.1a1.12 1.12 0 0 1 1.2-.2 1.12 1.12 0 0 1 .6 1h-2.2zM373.7 246.4v4M379 246.4v4M382.6 246.4v4M385.8 246.4v4"/>
<circle cx="191.1" cy="35.9" r="1.11"/>
<circle cx="274.3" cy="45" r="1.11"/>
<circle cx="298.2" cy="53" r="1.11"/>
<circle cx="153.1" cy="104.9" r="1.11"/>
<circle cx="211" cy="116.6" r="1.11"/>
<circle cx="297.1" cy="117.6" r="1.11"/>
</g>
<path d="M183 76.9a.75 .75 0 0 0 .9-.7 .75 .75 0 0 0-.8-.8 .75 .75 0 0 0-.7 1M197.2 68.7a.75 .75 0 0 0 .9-.7 .75 .75 0 0 0-.8-.8 .75 .75 0 0 0-.6 .9M247.7 68.7a.75 .75 0 0 0 .9-.7 .75 .75 0 0 0-.8-.8 .75 .75 0 0 0-.6 .9M262 76.9a.75 .75 0 0 0 .9-.7 .75 .75 0 0 0-.8-.8 .75 .75 0 0 0-.7 1M197.2 85.1a.75 .75 0 0 0 .9-.6 .75 .75 0 0 0-.8-.9 .75 .75 0 0 0-.6 1M247.7 85.1a.75 .75 0 0 0 .9-.6 .75 .75 0 0 0-.8-.9 .75 .75 0 0 0-.6 1M183 214.4a.75 .75 0 0 0 .9-.6 .75 .75 0 0 0-.8-.9 .75 .75 0 0 0-.7 1M197.2 206.2a.75 .75 0 0 0 .9-.7 .75 .75 0 0 0-.8-.8 .75 .75 0 0 0-.6 1M247.7 206.2a.75 .75 0 0 0 .9-.7 .75 .75 0 0 0-.8-.8 .75 .75 0 0 0-.6 1M262 214.4a.75 .75 0 0 0 .9-.6 .75 .75 0 0 0-.8-.9 .75 .75 0 0 0-.7 1M197.2 222.6a.75 .75 0 0 0 .9-.6 .75 .75 0 0 0-.8-.8 .75 .75 0 0 0-.6 .9M247.7 222.6a.75 .75 0 0 0 .9-.6 .75 .75 0 0 0-.8-.8 .75 .75 0 0 0-.6 .9" fill="none" stroke="#000" stroke-width=".2" stroke-dasharray="1.3 .6" stroke-dashoffset=".6" stroke-linecap="butt"/>
<path d="M202.3 65.1a1.5 1.5 0 0 0 1.8-1.3 1.5 1.5 0 0 0-1.6-1.6 1.5 1.5 0 0 0-1.3 1.9M242.3 65.1a1.5 1.5 0 0 0 1.8-1.3 1.5 1.5 0 0 0-1.6-1.6 1.5 1.5 0 0 0-1.3 1.9M202.3 90.1a1.5 1.5 0 0 0 1.8-1.3 1.5 1.5 0 0 0-1.6-1.6 1.5 1.5 0 0 0-1.3 1.9M242.3 90.1a1.5 1.5 0 0 0 1.8-1.3 1.5 1.5 0 0 0-1.6-1.6 1.5 1.5 0 0 0-1.3 1.9M202.3 202.6a1.5 1.5 0 0 0 1.8-1.3 1.5 1.5 0 0 0-1.6-1.6 1.5 1.5 0 0 0-1.3 1.9M242.3 202.6a1.5 1.5 0 0 0 1.8-1.3 1.5 1.5 0 0 0-1.6-1.6 1.5 1.5 0 0 0-1.3 1.9M202.3 227.6a1.5 1.5 0 0 0 1.8-1.3 1.5 1.5 0 0 0-1.6-1.6 1.5 1.5 0 0 0-1.3 1.9M242.3 227.6a1.5 1.5 0 0 0 1.8-1.3 1.5 1.5 0 0 0-1.6-1.6 1.5 1.5 0 0 0-1.3 1.9" fill="none" stroke="#000" stroke-width=".2" stroke-dasharray="1.3 .6" stroke-dashoffset=".5" stroke-linecap="butt"/>
<path d="M95.3 36.1a.41 .41 0 0 0-.1 .6 .41 .41 0 0 0 .5 .2l.4-.1a.44 .44 0 0 0 .5-.4 .44 .44 0 0 0-.6-.4l-.7 .1M111.2 33.7a.41 .41 0 0 0-.1 .5 .41 .41 0 0 0 .5 .2h.4a.44 .44 0 0 0 .5-.5 .44 .44 0 0 0-.6-.4l-.7 .2M59.6 56.7a.41 .41 0 0 0-.1 .6 .41 .41 0 0 0 .5 .2h.4a.44 .44 0 0 0 .5-.5 .44 .44 0 0 0-.6-.4l-.7 .1M88.1 52.5a.72 .72 0 0 0-.4 .9 .72 .72 0 0 0 .7 .5 1.63 1.63 0 0 0 2.2-.8 1.82 1.82 0 0 0-2.5-.6M107 42.8a.41 .41 0 0 0-.2 .6 .41 .41 0 0 0 .6 .2h.3a.44 .44 0 0 0 .6-.5 .44 .44 0 0 0-.6-.4l-.7 .1M55.4 65.9a.41 .41 0 0 0-.2 .6 .41 .41 0 0 0 .6 .1h.3a.44 .44 0 0 0 .6-.4 .44 .44 0 0 0-.6-.4l-.7 .1M59.8 68.9a.72 .72 0 0 0-.4 .8 .72 .72 0 0 0 .7 .5 1.63 1.63 0 0 0 2.3-.7 1.82 1.82 0 0 0-2.6-.6M71.3 63.5a.41 .41 0 0 0-.2 .5 .41 .41 0 0 0 .5 .2h.4a.44 .44 0 0 0 .5-.5 .44 .44 0 0 0-.5-.4l-.7 .2M77.5 79.1a.72 .72 0 0 0-.4 .8 .72 .72 0 0 0 .7 .6 1.63 1.63 0 0 0 2.2-.8 1.82 1.82 0 0 0-2.5-.6M105.8 62.7a.72 .72 0 0 0-.4 .9 .72 .72 0 0 0 .7 .5 1.63 1.63 0 0 0 2.2-.8 1.82 1.82 0 0 0-2.5-.6" fill="none" stroke="#000" stroke-width=".2" stroke-dasharray="1.3 .6" stroke-dashoffset=".7" stroke-linecap="butt"/>
<g fill="none" stroke="#000" stroke-width=".2" stroke-dasharray="15.2 1.3 1.3 1.3" stroke-dashoffset="13.8" stroke-linecap="butt">
<path d="M190.1 76.2h-6.6M192.6 73.7v-6.7M192.6 78.7v6.6M195.1 76.2h6.7M250.1 76.2h-6.6M252.6 73.7v-6.7M252.6 78.7v6.6M255.1 76.2h6.7M190.1 213.7h-6.6M192.6 211.2v-6.7M192.6 216.2v6.7M195.1 213.7h6.7"/>
<path d="M250.1 213.7h-6.6M252.6 211.2v-6.7M252.6 216.2v6.7M255.1 213.7h6.7"/>
</g>
<g fill="none" stroke="#000" stroke-width=".2" stroke-dasharray="15.2 1.3 1.3 1.3" stroke-dashoffset="12.7" stroke-linecap="butt">
<path d="M163.1 76.2h-8.8M165.6 73.7v-8.8M165.6 78.7v8.8M168.1 76.2h8.8M277.1 76.2h-8.8M279.6 73.7v-8.8M279.6 78.7v8.8M282.1 76.2h8.8M163.1 213.7h-8.8M165.6 211.2v-8.8M165.6 216.2v8.8M168.1 213.7h8.8"/>
<path d="M277.1 213.7h-8.8M279.6 211.2v-8.8M279.6 216.2v8.8M282.1 213.7h8.8"/>
</g>
<g fill="none" stroke="#000" stroke-width=".2" stroke-dasharray="15.2 1.3 1.3 1.3" stroke-linecap="butt">
<path d="M190.1 58.7h-.4M192.6 56.2v-.5M195.1 58.7h.5M250.1 58.7h-.4M252.6 56.2v-.5M255.1 58.7h.5M154.1 67.1h-.3M156.6 64.6v-.3M156.6 69.6v.4M159.1 67.1h.4M163.1 63.4h-.3M165.6 60.9v-.3"/>
<path d="M165.6 65.9v.4M168.1 63.4h.4M172.2 67.1h-.4M174.7 64.6v-.3M174.7 69.6v.4M177.2 67.1h.3M181.9 76.2h-.6M183.1 74.9v-.6M183.1 77.4v.6M184.4 76.2h.6M192.6 61.2v.4M196.1 67.9h-.6"/>
<path d="M197.4 66.7v-.6M197.4 69.2v.6M198.6 67.9h.7M201.4 63.7h-1.3M202.6 62.4v-1.2M202.6 64.9v1.3M203.9 63.7h1.2M241.4 63.7h-1.3M242.6 62.4v-1.2M242.6 64.9v1.3M243.9 63.7h1.2M246.6 67.9h-.6"/>
<path d="M247.9 66.7v-.6M247.9 69.2v.6M249.1 67.9h.7M252.6 61.2v.4M260.9 76.2h-.6M262.1 74.9v-.6M262.1 77.4v.6M263.4 76.2h.6M268.1 67.1h-.3M270.6 64.6v-.3M270.6 69.6v.4M273.1 67.1h.4"/>
<path d="M277.1 63.4h-.3M279.6 60.9v-.3M279.6 65.9v.4M282.1 63.4h.4M286.2 67.1h-.4M288.7 64.6v-.3M288.7 69.6v.4M291.2 67.1h.3M154.1 85.2h-.3M156.6 82.7v-.4M156.6 87.7v.3M159.1 85.2h.4"/>
<path d="M163.1 88.9h-.3M165.6 86.4v-.3M165.6 91.4v.4M168.1 88.9h.4M172.2 85.2h-.4M174.7 82.7v-.4M174.7 87.7v.3M177.2 85.2h.3M190.1 93.7h-.4M192.6 91.2v-.5M192.6 96.2v.4M195.1 93.7h.5"/>
<path d="M196.1 84.4h-.6M197.4 83.1v-.6M197.4 85.6v.7M198.6 84.4h.7M201.4 88.7h-1.3M202.6 87.4v-1.2M202.6 89.9v1.3M203.9 88.7h1.2M241.4 88.7h-1.3M242.6 87.4v-1.2M242.6 89.9v1.3M243.9 88.7h1.2"/>
<path d="M246.6 84.4h-.6M247.9 83.1v-.6M247.9 85.6v.7M249.1 84.4h.7M250.1 93.7h-.4M252.6 91.2v-.5M252.6 96.2v.4M255.1 93.7h.5M268.1 85.2h-.3M270.6 82.7v-.4M270.6 87.7v.3M273.1 85.2h.4"/>
<path d="M277.1 88.9h-.3M279.6 86.4v-.3M279.6 91.4v.4M282.1 88.9h.4M286.2 85.2h-.4M288.7 82.7v-.4M288.7 87.7v.3M291.2 85.2h.3M165.6 198.4v-.3M190.1 196.2h-.4M192.6 193.7v-.5M192.6 198.7v.4"/>
<path d="M195.1 196.2h.5M202.6 199.9v-1.2M242.6 199.9v-1.2M250.1 196.2h-.4M252.6 193.7v-.5M252.6 198.7v.4M255.1 196.2h.5M279.6 198.4v-.3M154.1 204.7h-.3M156.6 202.2v-.4M156.6 207.2v.3M159.1 204.7h.4"/>
<path d="M163.1 200.9h-.3M165.6 203.4v.4M168.1 200.9h.4M172.2 204.7h-.4M174.7 202.2v-.4M174.7 207.2v.3M177.2 204.7h.3M181.9 213.7h-.6M183.1 212.4v-.6M183.1 214.9v.7M184.4 213.7h.6M196.1 205.5h-.6"/>
<path d="M197.4 204.2v-.6M197.4 206.7v.6M198.6 205.5h.7M201.4 201.2h-1.3M202.6 202.4v1.3M203.9 201.2h1.2M241.4 201.2h-1.3M242.6 202.4v1.3M243.9 201.2h1.2M246.6 205.5h-.6M247.9 204.2v-.6M247.9 206.7v.6"/>
<path d="M249.1 205.5h.7M260.9 213.7h-.6M262.1 212.4v-.6M262.1 214.9v.7M263.4 213.7h.6M268.1 204.7h-.3M270.6 202.2v-.4M270.6 207.2v.3M273.1 204.7h.4M277.1 200.9h-.3M279.6 203.4v.4M282.1 200.9h.4"/>
<path d="M286.2 204.7h-.4M288.7 202.2v-.4M288.7 207.2v.3M291.2 204.7h.3M154.1 222.7h-.3M156.6 220.2v-.3M156.6 225.2v.4M159.1 222.7h.4M163.1 226.4h-.3M165.6 223.9v-.3M165.6 228.9v.4M168.1 226.4h.4"/>
<path d="M172.2 222.7h-.4M174.7 220.2v-.3M174.7 225.2v.4M177.2 222.7h.3M190.1 231.2h-.4M192.6 228.7v-.5M192.6 233.7v.4M195.1 231.2h.5M196.1 221.9h-.6M197.4 220.7v-.7M197.4 223.2v.6M198.6 221.9h.7"/>
<path d="M201.4 226.2h-1.3M202.6 224.9v-1.2M202.6 227.4v1.3M203.9 226.2h1.2M241.4 226.2h-1.3M242.6 224.9v-1.2M242.6 227.4v1.3M243.9 226.2h1.2M246.6 221.9h-.6M247.9 220.7v-.7M247.9 223.2v.6M249.1 221.9h.7"/>
<path d="M250.1 231.2h-.4M252.6 228.7v-.5M252.6 233.7v.4M255.1 231.2h.5M268.1 222.7h-.3M270.6 220.2v-.3M270.6 225.2v.4M273.1 222.7h.4M277.1 226.4h-.3M279.6 223.9v-.3M279.6 228.9v.4M282.1 226.4h.4"/>
<path d="M286.2 222.7h-.4M288.7 220.2v-.3M288.7 225.2v.4M291.2 222.7h.3"/>
</g>
<g fill="none" stroke="#c0c0c0" stroke-width=".2">
<path d="M316.5 233.7h105.6M316.5 238.1h105.6M353.9 225.2v8.5M367.6 238.1v4.2M410.1 225.2v8.5M422.1 225.2h-105.6v44.1M316.5 242.3h105.6M316.5 257.8h105.6M316.5 264.4h105.6M370.1 264.4v4.8M383.2 264.4v4.8M401 264.4v4.9"/>
<path d="M404.9 269.3h17.2"/>
</g>
<g fill="none" stroke="#c0c0c0" stroke-width=".25">
<path d="M54 6.2v3.8M108 6.2v3.8M162 6.2v3.8M216 6.2v3.8M270 6.2v3.8M324 6.2v3.8M378 6.2v3.8M6.2 69.8h3.8M422 69.8h3.8M6.2 139.7h3.8M422 139.7h3.8M6.2 209.5h3.8"/>
<path d="M422 209.5h3.8M54 269.4v3.8M108 269.4v3.8M162 269.4v3.8M216 269.4v3.8M270 269.4v3.8M324 269.4v3.8M378 269.4v3.8"/>
</g>
<path d="M10 10h412v259.4h-412z" fill="none" stroke="#c0c0c0" stroke-width=".5"/>
<g fill="#000">
<path d="M143.1 155.9h1.1l-.6 3.3zM143.6 133.2l.6 3.3h-1.1zM284.8 63.8l-.9 3.2 1.8-2.8zM256.7 65.7l-.8 3.2 1.8-2.8zM186.4 87l-2.1 2.6 .9 .5zM167.7 58.9l-1.3 3.1 2.1-2.6zM193.1 95.3l.4 3.3 .9-.2zM248.3 84.8l2 2.7 .7-.7z"/>
<path d="M143.6 178.7l.6 3.3h-1.1zM143.1 245.4h1.1l-.6 3.3zM153.6 170.7l3.3-.5v1zM288.3 170.2l3.3 .5-3.3 .5z"/>
</g>
<text font-size="6.3" x="413.9" y="232.9">A</text>
<text font-size="4.2" x="379" y="268.4">B</text>
<g font-size="3.3">
<text x="182" y="37.1">12 x</text>
<text x="193.8" y="37.1">6.40 THRU ALL</text>
<text x="268" y="46.3">2x</text>
<text x="276.2" y="46.3">31.75 ±0.05</text>
<text x="291.9" y="54.2">2x</text>
<text x="300.1" y="54.2">40.20 ±0.05</text>
<text x="155" y="106.1">50.00</text>
<text x="166.9" y="106.1">4.50</text>
<text x="203.8" y="117.8">4 x</text>
<text x="213.8" y="117.8">6.80 THRU ALL</text>
<text x="288" y="118.8">12 x</text>
<text x="299.9" y="118.8">2.50</text>
<text x="311.7" y="118.8">12</text>
<text x="202" y="121.8">M8x1.25 - 6H THRU ALL</text>
<text x="288.1" y="122.8">M3x0.5 - 6H</text>
<text x="311.7" y="122.8">10</text>
<text x="140.4" y="146.4">52.0</text>
<text x="223.5" y="170">276</text>
<text x="140.9" y="213.7">140</text>
<text x="375.2" y="241.8">Type II Anodized Black</text>
</g>
<g font-size="2.8">
<text x="373.1" y="253.9">ALL OVER</text>
<text x="371.8" y="268">SIZE</text>
<text x="385.6" y="267.8">SCALE: 1:2</text>
<text x="402.8" y="267.9">SHEET 1 OF 1</text>
</g>
<g font-size="2.7">
<text x="374.5" y="249.4">0.4</text>
<text x="379.9" y="249.4">A</text>
<text x="383.5" y="249.4">B</text>
<text x="386.6" y="249.4">C</text>
</g>
<g font-size="2.5">
<text x="317.7" y="245.5">UNLESS OTHERWISE SPECIFIED</text>
<text x="328.3" y="241.2">6061-T6 Aluminum</text>
<text x="318.1" y="267.9">WEIGHT</text>
<text x="329.5" y="267.8">IN AIR: 3560.40g</text>
</g>
<g font-size="2.1">
<text x="309.3" y="16.4">REV</text>
<text x="336.8" y="16.4">DESCRIPTION</text>
<text x="359.6" y="12.7">REVISIONS</text>
<text x="378" y="16.4">DATE</text>
<text x="392.4" y="16.4">CREATED</text>
<text x="408.6" y="16.4">CHECKED</text>
<text x="310.5" y="22.6">A</text>
<text x="336.5" y="22.6">Initial Release</text>
<text x="375.2" y="22.6">2025-05-15</text>
<text x="394.5" y="22.6">Miller</text>
<text x="413.2" y="22.6">-</text>
<text x="355" y="227.8">ITEM NUMBER</text>
<text x="414.3" y="227.4">REV</text>
<text x="317.7" y="236.7">DESCRIPTION:</text>
<text x="396.2" y="244.7">TOLERANCES SPECIFIED</text>
<text x="396.2" y="246.8">PER DECIMAL PLACE</text>
<text x="396.2" y="252.6">X. ±0.2</text>
<text x="396.2" y="254.7">X.X ±0.1</text>
<text x="396.2" y="256.9">X.XX ±0.05</text>
<text x="411.2" y="252.6">X. ±1</text>
<text x="411.2" y="254.7">X.X ±0.5</text>
<text x="411.2" y="256.9">X.XX ±0.1</text>
</g>
<g font-size="2">
<text x="317.7" y="241.2">MATERIAL:</text>
<text x="368.8" y="241.3">FINISH:</text>
<text x="396.2" y="249.6">LINEAR</text>
<text x="411.2" y="249.6">ANGLE</text>
</g>
<g font-size="1.8">
<text x="317.7" y="262">THE INFORMATION CONTAINED IN THIS DRAWING IS THE SOLE PROPERTY OF BLUE ROBOTICS INC ANY REPRODUCTION IN</text>
<text x="317.7" y="263.8">PART OR AS A WHOLE WITHOUT WRITTEN PERMISSION OF BLUE ROBOTICS INC. IS PROHIBITED.</text>
<text x="317.7" y="259.9">PROPRIETARY AND CONFIDENTIAL</text>
</g>
<g font-size="1.7">
<text x="317.7" y="248.1">1. ALL DIMENSIONS IN MM</text>
<text x="317.7" y="249.7">2. MINIMUM SURFACE FINISH 6.3 μm</text>
<text x="317.7" y="251.4">3. MACHINING: BREAK ALL SHARP EDGES</text>
<text x="317.7" y="253.1">4. DRAWING IS TO BE USED IN CONJUNCTION WITH</text>
<text x="317.7" y="256.4">5. BASIC DIMENSIONS TO BE QUERIED FROM CAD MODEL</text>
<text x="319.7" y="254.7">ACCOMPANYING CAD FILES</text>
</g>
</svg>
